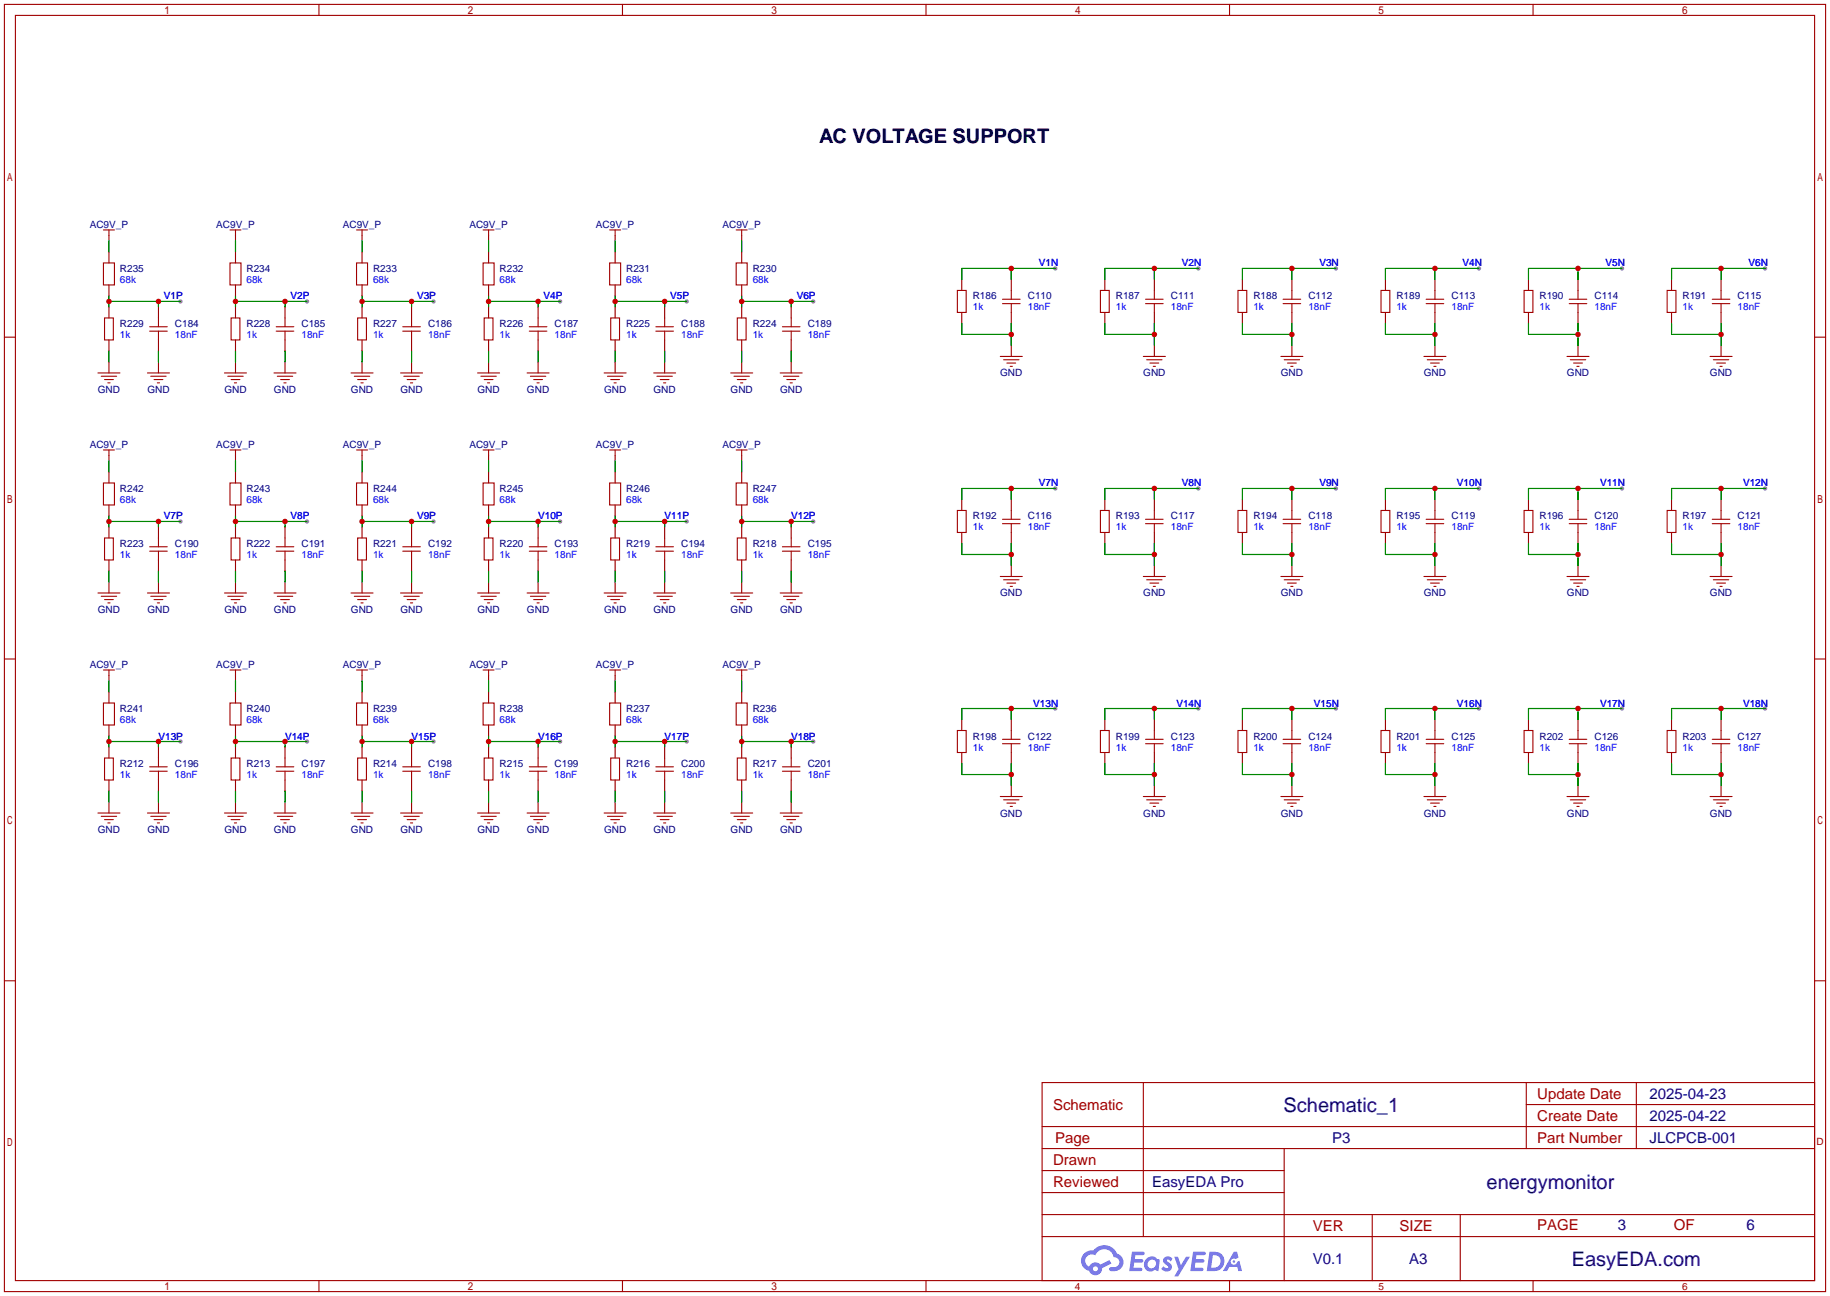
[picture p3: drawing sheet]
<svg xmlns="http://www.w3.org/2000/svg" width="422mm" height="299mm" viewBox="0 0 422 299" stroke-linecap="round" stroke-linejoin="round" font-family="sans-serif">
<g fill="#999">
<circle cx="41.7" cy="69.6" r=".51"/>
<circle cx="70.9" cy="69.6" r=".51"/>
<circle cx="100.1" cy="69.6" r=".51"/>
<circle cx="129.3" cy="69.6" r=".51"/>
<circle cx="158.5" cy="69.6" r=".51"/>
<circle cx="187.7" cy="69.6" r=".51"/>
<circle cx="41.7" cy="120.4" r=".51"/>
<circle cx="70.9" cy="120.4" r=".51"/>
<circle cx="100.1" cy="120.4" r=".51"/>
<circle cx="129.3" cy="120.4" r=".51"/>
<circle cx="158.5" cy="120.4" r=".51"/>
<circle cx="187.7" cy="120.4" r=".51"/>
<circle cx="41.7" cy="171.2" r=".51"/>
<circle cx="70.9" cy="171.2" r=".51"/>
<circle cx="100.1" cy="171.2" r=".51"/>
<circle cx="129.3" cy="171.2" r=".51"/>
<circle cx="158.5" cy="171.2" r=".51"/>
<circle cx="187.7" cy="171.2" r=".51"/>
<circle cx="243.6" cy="62" r=".51"/>
<circle cx="276.6" cy="62" r=".51"/>
<circle cx="308.4" cy="62" r=".51"/>
<circle cx="341.4" cy="62" r=".51"/>
<circle cx="374.4" cy="62" r=".51"/>
<circle cx="407.4" cy="62" r=".51"/>
<circle cx="243.6" cy="112.8" r=".51"/>
<circle cx="276.6" cy="112.8" r=".51"/>
<circle cx="308.4" cy="112.8" r=".51"/>
<circle cx="341.4" cy="112.8" r=".51"/>
<circle cx="374.4" cy="112.8" r=".51"/>
<circle cx="407.4" cy="112.8" r=".51"/>
<circle cx="243.6" cy="163.6" r=".51"/>
<circle cx="276.6" cy="163.6" r=".51"/>
<circle cx="308.4" cy="163.6" r=".51"/>
<circle cx="341.4" cy="163.6" r=".51"/>
<circle cx="374.4" cy="163.6" r=".51"/>
<circle cx="407.4" cy="163.6" r=".51"/>
</g>
<g fill="none" stroke="#a10000" stroke-width=".25">
<path d="M1 1h420.4v297.2h-420.4zM3.6 3.6h415.2v292.1h-415.2zM73.6 1v2.6M143.7 1v2.6M213.7 1v2.6M283.8 1v2.6M353.9 1v2.6M1 77.9h2.6M418.8 77.9h2.6M1 152.1h2.6M418.8 152.1h2.6M1 226.4h2.6"/>
<path d="M418.8 226.4h2.6M240.5 249.9h178.3v45.8h-178.3zM263.9 249.9v35.6M352.3 249.9v15.3M352.3 255h66.5M377.7 249.9v15.3M240.5 270.3h55.9M240.5 265.2h178.3M240.5 275.3h55.9M240.5 260.1h178.3M296.4 265.2v30.5M73.6 295.7v2.5"/>
<path d="M143.7 295.7v2.5M213.7 295.7v2.5M240.5 285.5h178.3M240.5 280.4h178.3M283.8 295.7v2.5M316.7 280.4v15.3M337.1 280.4v15.3M353.9 295.7v2.5"/>
</g>
<g fill="#5487ff">
<path d="M268.8 290.3a1.3 1.3 0 0 1 1.8 .3l-.4 .6a.54 .54 0 0 0-.9-.2l.1 .2a1.28 1.28 0 0 1 .8 2 1.53 1.53 0 0 1-2.2-.3l.6-.6 .7 .5a.31 .31 0 0 0 .4-.3 .31 .31 0 0 0-.3-.3 1.12 1.12 0 0 1-.6-1.9z"/>
<path d="M271.1 290.2h.8l.7 1.9 1.1-1.9h1l-2.8 4.5h-.8l.9-1.7z"/>
<path d="M261.3 289h2.2a.46 .46 0 0 1 .6 .1 .46 .46 0 0 1 .1 .5l-.4 .2h-1.7l-.2 .9h1.7a.4 .4 0 0 1 .3 .4 .4 .4 0 0 1-.4 .4h-1.7l-.2 1.2h1.4a.46 .46 0 0 1 .5 .1 .46 .46 0 0 1 .1 .5l-.3 .2h-2.7z"/>
<path d="M275.4 289h2.2a.47 .47 0 0 1 .6 .1 .47 .47 0 0 1 .1 .5l-.4 .2h-1.7l-.2 .9h1.7a.4 .4 0 0 1 .3 .4 .4 .4 0 0 1-.4 .4h-1.7l-.2 1.2h1.4a.46 .46 0 0 1 .5 .1 .46 .46 0 0 1 .1 .5l-.3 .2h-2.6z"/>
<path d="M284.8 289h.7l.4 1.3-.7 .4a.75 .75 0 0 0-1.1 .3 .75 .75 0 0 0 .5 1 .75 .75 0 0 0 .9-.6l.6-.3 .6 2.4h-.9l-.2-1h-1.9l-.5 1h-.9z"/>
<path d="M279.2 289l-.7 4.5h1.5a2.27 2.27 0 0 0 2.6-2.3 2.27 2.27 0 0 0-2.7-2.2zM280 289.8a1.5 1.5 0 0 1 1.7 1.5 1.5 1.5 0 0 1-1.9 1.4h-.3z"/>
<path d="M264.6 290.6a1.6 1.6 0 0 0-.3 2.3 1.6 1.6 0 0 0 2.3 .2l.8 .4 .3-2.5-.2-.3h-.4a1.58 1.58 0 0 0-2.5-.1zM265.2 291.1a.99 .99 0 0 1 1.6 .6 .99 .99 0 0 1-1.3 1.1 .98 .98 0 0 1-.3-1.7z"/>
<path d="M250.2 289.4a2.37 2.37 0 0 0 1.2 4 1.54 1.54 0 0 0 1.7 1 1.54 1.54 0 0 0 1.3-1.6l2.1-1.1-.4-.8-2.1 1.1a1.57 1.57 0 0 0-2.6 .4 1.5 1.5 0 0 1-.7-2.1 1.5 1.5 0 0 1 2.1-.5 2.23 2.23 0 0 1 2.3-1.4 2.23 2.23 0 0 1 2 1.8 1.16 1.16 0 0 1 1.3 1.1 1.16 1.16 0 0 1-1.1 1.3h-.7a.47 .47 0 0 0-.6 .3 .47 .47 0 0 0 .4 .6 2.14 2.14 0 0 0 2.8-1.4 2.14 2.14 0 0 0-1.4-2.7 3.2 3.2 0 0 0-5.4-.7l-1.2 .1zM252.3 292.9a.58 .58 0 0 1 1.1 0 .58 .58 0 0 1-1.1 0z"/>
<circle cx="284.8" cy="291.3" r=".28"/>
</g>
<g fill="none" stroke="#870000" stroke-width=".25">
<path d="M25.1 54.4v1.2M25.1 58.2v2.5M54.4 54.4v1.2M54.4 58.2v2.5M83.6 54.4v1.2M83.6 58.2v2.5M112.8 54.4v1.2M112.8 58.2v2.5M142 54.4v1.2M142 58.2v2.5M171.2 54.4v1.2M171.2 58.2v2.5"/>
<path d="M25.1 65.8v2.5M25.1 70.9v2.5M25.1 78.5v2.5M36.6 70.9v2.5M36.6 78.5v2.5M54.4 65.8v2.5M54.4 70.9v2.5M54.4 78.5v2.5M65.8 70.9v2.5M65.8 78.5v2.5M83.6 65.8v2.5M83.6 70.9v2.5"/>
<path d="M83.6 78.5v2.5M95 70.9v2.5M95 78.5v2.5M112.8 65.8v2.5M112.8 70.9v2.5M112.8 78.5v2.5M124.2 70.9v2.5M124.2 78.5v2.5M142 65.8v2.5M142 70.9v2.5M142 78.5v2.5M153.4 70.9v2.5"/>
<path d="M153.4 78.5v2.5M171.2 65.8v2.5M171.2 70.9v2.5M171.2 78.5v2.5M182.6 70.9v2.5M182.6 78.5v2.5M222 64.5v2.6M222 72.1v2.6M233.4 64.5v2.6M233.4 72.1v2.6M233.4 79.8v2.5M255 64.5v2.6"/>
<path d="M255 72.1v2.6M266.4 64.5v2.6M266.4 72.1v2.6M266.4 79.8v2.5M286.8 64.5v2.6M286.8 72.1v2.6M298.2 64.5v2.6M298.2 72.1v2.6M298.2 79.8v2.5M319.8 64.5v2.6M319.8 72.1v2.6M331.2 64.5v2.6"/>
<path d="M331.2 72.1v2.6M331.2 79.8v2.5M352.8 64.5v2.6M352.8 72.1v2.6M364.2 64.5v2.6M364.2 72.1v2.6M364.2 79.8v2.5M385.8 64.5v2.6M385.8 72.1v2.6M397.3 64.5v2.6M397.3 72.1v2.6M397.3 79.8v2.5"/>
<path d="M25.1 83.6v2.5M36.6 83.6v2.5M54.4 83.6v2.5M65.8 83.6v2.5M83.6 83.6v2.5M95 83.6v2.5M112.8 83.6v2.5M124.2 83.6v2.5M142 83.6v2.5M153.4 83.6v2.5M171.2 83.6v2.5M182.6 83.6v2.5"/>
<path d="M25.1 105.2v1.2M25.1 109v2.5M25.1 116.6v2.5M54.4 105.2v1.2M54.4 109v2.5M54.4 116.6v2.5M83.6 105.2v1.2M83.6 109v2.5M83.6 116.6v2.5M112.8 105.2v1.2M112.8 109v2.5M112.8 116.6v2.5"/>
<path d="M142 105.2v1.2M142 109v2.5M142 116.6v2.5M171.2 105.2v1.2M171.2 109v2.5M171.2 116.6v2.5M222 115.3v2.6M233.4 115.3v2.6M255 115.3v2.6M266.4 115.3v2.6M286.8 115.3v2.6M298.2 115.3v2.6"/>
<path d="M319.8 115.3v2.6M331.2 115.3v2.6M352.8 115.3v2.6M364.2 115.3v2.6M385.8 115.3v2.6M397.3 115.3v2.6M25.1 121.7v2.5M25.1 129.3v2.5M25.1 134.4v2.5M36.6 121.7v2.5M36.6 129.3v2.5M36.6 134.4v2.5"/>
<path d="M54.4 121.7v2.5M54.4 129.3v2.5M54.4 134.4v2.5M65.8 121.7v2.5M65.8 129.3v2.5M65.8 134.4v2.5M83.6 121.7v2.5M83.6 129.3v2.5M83.6 134.4v2.5M95 121.7v2.5M95 129.3v2.5M95 134.4v2.5"/>
<path d="M112.8 121.7v2.5M112.8 129.3v2.5M112.8 134.4v2.5M124.2 121.7v2.5M124.2 129.3v2.5M124.2 134.4v2.5M142 121.7v2.5M142 129.3v2.5M142 134.4v2.5M153.4 121.7v2.5M153.4 129.3v2.5M153.4 134.4v2.5"/>
<path d="M171.2 121.7v2.5M171.2 129.3v2.5M171.2 134.4v2.5M182.6 121.7v2.5M182.6 129.3v2.5M182.6 134.4v2.5M222 122.9v2.6M233.4 122.9v2.6M233.4 130.6v2.5M255 122.9v2.6M266.4 122.9v2.6M266.4 130.6v2.5"/>
<path d="M286.8 122.9v2.6M298.2 122.9v2.6M298.2 130.6v2.5M319.8 122.9v2.6M331.2 122.9v2.6M331.2 130.6v2.5M352.8 122.9v2.6M364.2 122.9v2.6M364.2 130.6v2.5M385.8 122.9v2.6M397.3 122.9v2.6M397.3 130.6v2.5"/>
<path d="M25.1 156v1.2M25.1 159.8v2.5M54.4 156v1.2M54.4 159.8v2.5M83.6 156v1.2M83.6 159.8v2.5M112.8 156v1.2M112.8 159.8v2.5M142 156v1.2M142 159.8v2.5M171.2 156v1.2M171.2 159.8v2.5"/>
<path d="M25.1 167.4v2.5M25.1 172.5v2.5M36.6 172.5v2.5M54.4 167.4v2.5M54.4 172.5v2.5M65.8 172.5v2.5M83.6 167.4v2.5M83.6 172.5v2.5M95 172.5v2.5M112.8 167.4v2.5M112.8 172.5v2.5M124.2 172.5v2.5"/>
<path d="M142 167.4v2.5M142 172.5v2.5M153.4 172.5v2.5M171.2 167.4v2.5M171.2 172.5v2.5M182.6 172.5v2.5M222 166.1v2.6M222 173.7v2.6M233.4 166.1v2.6M233.4 173.7v2.6M255 166.1v2.6M255 173.7v2.6"/>
<path d="M266.4 166.1v2.6M266.4 173.7v2.6M286.8 166.1v2.6M286.8 173.7v2.6M298.2 166.1v2.6M298.2 173.7v2.6M319.8 166.1v2.6M319.8 173.7v2.6M331.2 166.1v2.6M331.2 173.7v2.6M352.8 166.1v2.6M352.8 173.7v2.6"/>
<path d="M364.2 166.1v2.6M364.2 173.7v2.6M385.8 166.1v2.6M385.8 173.7v2.6M397.3 166.1v2.6M397.3 173.7v2.6M25.1 180.1v2.5M25.1 185.2v2.5M36.6 180.1v2.5M36.6 185.2v2.5M54.4 180.1v2.5M54.4 185.2v2.5"/>
<path d="M65.8 180.1v2.5M65.8 185.2v2.5M83.6 180.1v2.5M83.6 185.2v2.5M95 180.1v2.5M95 185.2v2.5M112.8 180.1v2.5M112.8 185.2v2.5M124.2 180.1v2.5M124.2 185.2v2.5M142 180.1v2.5M142 185.2v2.5"/>
<path d="M153.4 180.1v2.5M153.4 185.2v2.5M171.2 180.1v2.5M171.2 185.2v2.5M182.6 180.1v2.5M182.6 185.2v2.5M233.4 181.4v2.5M266.4 181.4v2.5M298.2 181.4v2.5M331.2 181.4v2.5M364.2 181.4v2.5M397.3 181.4v2.5"/>
</g>
<g fill="none" stroke="#a10000" stroke-width=".25">
<path d="M23.9 53.1h2.5M25.1 53.1v1.3M53.1 53.1h2.5M54.4 53.1v1.3M82.3 53.1h2.5M83.6 53.1v1.3M111.5 53.1h2.5M112.8 53.1v1.3M140.7 53.1h2.6M142 53.1v1.3M169.9 53.1h2.6M171.2 53.1v1.3"/>
<path d="M23.9 60.7h2.5v5.1h-2.5zM24.1 73.4h2.1v5.1h-2.1zM34.5 76.5h4.1M34.5 75.4h4.1M36.6 73.4v2M36.6 76.5v2M53.1 60.7h2.5v5.1h-2.5zM53.3 73.4h2.1v5.1h-2.1zM63.8 76.5h4M63.8 75.4h4M65.8 73.4v2M65.8 76.5v2"/>
<path d="M82.3 60.7h2.5v5.1h-2.5zM82.5 73.4h2.1v5.1h-2.1zM93 76.5h4M93 75.4h4M95 73.4v2M95 76.5v2M111.5 60.7h2.5v5.1h-2.5zM111.8 73.4h2v5.1h-2zM122.2 76.5h4M122.2 75.4h4M124.2 73.4v2M124.2 76.5v2"/>
<path d="M140.7 60.7h2.6v5.1h-2.6zM141 73.4h2v5.1h-2zM151.4 76.5h4M151.4 75.4h4M153.4 73.4v2M153.4 76.5v2M169.9 60.7h2.6v5.1h-2.6zM170.2 73.4h2v5.1h-2zM180.6 76.5h4.1M180.6 75.4h4.1M182.6 73.4v2M182.6 76.5v2"/>
<path d="M221 67.1h2v5h-2zM231.4 70.1h4.1M231.4 69.1h4.1M233.4 67.1v2M233.4 70.1v2M254 67.1h2v5h-2zM264.4 70.1h4.1M264.4 69.1h4.1M266.4 67.1v2M266.4 70.1v2M285.8 67.1h2v5h-2zM296.2 70.1h4"/>
<path d="M296.2 69.1h4M298.2 67.1v2M298.2 70.1v2M318.8 67.1h2v5h-2zM329.2 70.1h4M329.2 69.1h4M331.2 67.1v2M331.2 70.1v2M351.8 67.1h2v5h-2zM362.2 70.1h4.1M362.2 69.1h4.1M364.2 67.1v2"/>
<path d="M364.2 70.1v2M384.8 67.1h2v5h-2zM395.2 70.1h4.1M395.2 69.1h4.1M397.3 67.1v2M397.3 70.1v2M22.6 86.1h5.1M23.4 86.9h3.5M24.1 87.6h2.1M24.9 88.4h.5M34 86.1h5.1M34.8 86.9h3.6"/>
<path d="M35.6 87.6h2M36.3 88.4h.5M51.8 86.1h5.1M52.6 86.9h3.5M53.3 87.6h2.1M54.1 88.4h.5M63.2 86.1h5.1M64 86.9h3.6M64.8 87.6h2M65.5 88.4h.5M81 86.1h5.1M81.8 86.9h3.5"/>
<path d="M82.5 87.6h2.1M83.3 88.4h.5M92.5 86.1h5M93.2 86.9h3.6M94 87.6h2M94.7 88.4h.5M110.2 86.1h5.1M111 86.9h3.6M111.8 87.6h2M112.5 88.4h.5M121.7 86.1h5M122.4 86.9h3.6"/>
<path d="M123.2 87.6h2M124 88.4h.5M139.4 86.1h5.1M140.2 86.9h3.6M141 87.6h2M141.7 88.4h.5M150.9 86.1h5.1M151.6 86.9h3.6M152.4 87.6h2M153.2 88.4h.5M168.7 86.1h5M169.4 86.9h3.6"/>
<path d="M170.2 87.6h2M170.9 88.4h.5M180.1 86.1h5.1M180.8 86.9h3.6M181.6 87.6h2M182.4 88.4h.5M230.9 82.3h5.1M231.6 83.1h3.6M232.4 83.8h2M233.2 84.6h.5M263.9 82.3h5.1M264.7 83.1h3.5"/>
<path d="M265.4 83.8h2.1M266.2 84.6h.5M295.7 82.3h5M296.4 83.1h3.6M297.2 83.8h2M297.9 84.6h.5M328.7 82.3h5.1M329.4 83.1h3.6M330.2 83.8h2M331 84.6h.5M361.7 82.3h5.1M362.5 83.1h3.5"/>
<path d="M363.2 83.8h2.1M364 84.6h.5M394.7 82.3h5.1M395.5 83.1h3.5M396.2 83.8h2.1M397 84.6h.5M23.9 111.5h2.5v5.1h-2.5zM23.9 103.9h2.5M25.1 103.9v1.3M53.1 111.5h2.5v5.1h-2.5zM53.1 103.9h2.5M54.4 103.9v1.3"/>
<path d="M82.3 111.5h2.5v5.1h-2.5zM82.3 103.9h2.5M83.6 103.9v1.3M111.5 111.5h2.5v5.1h-2.5zM111.5 103.9h2.5M112.8 103.9v1.3M140.7 111.5h2.6v5.1h-2.6zM140.7 103.9h2.6M142 103.9v1.3M169.9 111.5h2.6v5.1h-2.6zM169.9 103.9h2.6M171.2 103.9v1.3"/>
<path d="M221 117.9h2v5h-2zM231.4 119.9h4.1M233.4 117.9v2M254 117.9h2v5h-2zM264.4 119.9h4.1M266.4 117.9v2M285.8 117.9h2v5h-2zM296.2 119.9h4M298.2 117.9v2M318.8 117.9h2v5h-2zM329.2 119.9h4M331.2 117.9v2"/>
<path d="M351.8 117.9h2v5h-2zM362.2 119.9h4.1M364.2 117.9v2M384.8 117.9h2v5h-2zM395.2 119.9h4.1M397.3 117.9v2M22.6 136.9h5.1M23.4 137.7h3.5M24.1 124.2h2.1v5.1h-2.1zM24.1 138.4h2.1M24.9 139.2h.5M34 136.9h5.1"/>
<path d="M34.5 127.3h4.1M34.5 126.2h4.1M34.8 137.7h3.6M35.6 138.4h2M36.3 139.2h.5M36.6 124.2v2M36.6 127.3v2M51.8 136.9h5.1M52.6 137.7h3.5M53.3 124.2h2.1v5.1h-2.1zM53.3 138.4h2.1M54.1 139.2h.5"/>
<path d="M63.2 136.9h5.1M63.8 127.3h4M63.8 126.2h4M64 137.7h3.6M64.8 138.4h2M65.5 139.2h.5M65.8 124.2v2M65.8 127.3v2M81 136.9h5.1M81.8 137.7h3.5M82.5 124.2h2.1v5.1h-2.1zM82.5 138.4h2.1"/>
<path d="M83.3 139.2h.5M92.5 136.9h5M93 127.3h4M93 126.2h4M93.2 137.7h3.6M94 138.4h2M94.7 139.2h.5M95 124.2v2M95 127.3v2M110.2 136.9h5.1M111 137.7h3.6M111.8 124.2h2v5.1h-2z"/>
<path d="M111.8 138.4h2M112.5 139.2h.5M121.7 136.9h5M122.2 127.3h4M122.2 126.2h4M122.4 137.7h3.6M123.2 138.4h2M124 139.2h.5M124.2 124.2v2M124.2 127.3v2M139.4 136.9h5.1M140.2 137.7h3.6"/>
<path d="M141 124.2h2v5.1h-2zM141 138.4h2M141.7 139.2h.5M150.9 136.9h5.1M151.4 127.3h4M151.4 126.2h4M151.6 137.7h3.6M152.4 138.4h2M153.2 139.2h.5M153.4 124.2v2M153.4 127.3v2M168.7 136.9h5"/>
<path d="M169.4 137.7h3.6M170.2 124.2h2v5.1h-2zM170.2 138.4h2M170.9 139.2h.5M180.1 136.9h5.1M180.6 127.3h4.1M180.6 126.2h4.1M180.8 137.7h3.6M181.6 138.4h2M182.4 139.2h.5M182.6 124.2v2M182.6 127.3v2"/>
<path d="M230.9 133.1h5.1M231.4 120.9h4.1M231.6 133.9h3.6M232.4 134.6h2M233.2 135.4h.5M233.4 120.9v2M263.9 133.1h5.1M264.4 120.9h4.1M264.7 133.9h3.5M265.4 134.6h2.1M266.2 135.4h.5M266.4 120.9v2"/>
<path d="M295.7 133.1h5M296.2 120.9h4M296.4 133.9h3.6M297.2 134.6h2M297.9 135.4h.5M298.2 120.9v2M328.7 133.1h5.1M329.2 120.9h4M329.4 133.9h3.6M330.2 134.6h2M331 135.4h.5M331.2 120.9v2"/>
<path d="M361.7 133.1h5.1M362.2 120.9h4.1M362.5 133.9h3.5M363.2 134.6h2.1M364 135.4h.5M364.2 120.9v2M394.7 133.1h5.1M395.2 120.9h4.1M395.5 133.9h3.5M396.2 134.6h2.1M397 135.4h.5M397.3 120.9v2"/>
<path d="M23.9 154.7h2.5M25.1 154.7v1.3M53.1 154.7h2.5M54.4 154.7v1.3M82.3 154.7h2.5M83.6 154.7v1.3M111.5 154.7h2.5M112.8 154.7v1.3M140.7 154.7h2.6M142 154.7v1.3M169.9 154.7h2.6M171.2 154.7v1.3"/>
<path d="M23.9 162.3h2.5v5.1h-2.5zM24.1 175h2.1v5.1h-2.1zM34.5 178.1h4.1M34.5 177h4.1M36.6 175v2M36.6 178.1v2M53.1 162.3h2.5v5.1h-2.5zM53.3 175h2.1v5.1h-2.1zM63.8 178.1h4M63.8 177h4M65.8 175v2M65.8 178.1v2"/>
<path d="M82.3 162.3h2.5v5.1h-2.5zM82.5 175h2.1v5.1h-2.1zM93 178.1h4M93 177h4M95 175v2M95 178.1v2M111.5 162.3h2.5v5.1h-2.5zM111.8 175h2v5.1h-2zM122.2 178.1h4M122.2 177h4M124.2 175v2M124.2 178.1v2"/>
<path d="M140.7 162.3h2.6v5.1h-2.6zM141 175h2v5.1h-2zM151.4 178.1h4M151.4 177h4M153.4 175v2M153.4 178.1v2M169.9 162.3h2.6v5.1h-2.6zM170.2 175h2v5.1h-2zM180.6 178.1h4.1M180.6 177h4.1M182.6 175v2M182.6 178.1v2"/>
<path d="M221 168.7h2v5h-2zM231.4 171.7h4.1M231.4 170.7h4.1M233.4 168.7v2M233.4 171.7v2M254 168.7h2v5h-2zM264.4 171.7h4.1M264.4 170.7h4.1M266.4 168.7v2M266.4 171.7v2M285.8 168.7h2v5h-2zM296.2 171.7h4"/>
<path d="M296.2 170.7h4M298.2 168.7v2M298.2 171.7v2M318.8 168.7h2v5h-2zM329.2 171.7h4M329.2 170.7h4M331.2 168.7v2M331.2 171.7v2M351.8 168.7h2v5h-2zM362.2 171.7h4.1M362.2 170.7h4.1M364.2 168.7v2"/>
<path d="M364.2 171.7v2M384.8 168.7h2v5h-2zM395.2 171.7h4.1M395.2 170.7h4.1M397.3 168.7v2M397.3 171.7v2M22.6 187.7h5.1M23.4 188.5h3.5M24.1 189.2h2.1M24.9 190h.5M34 187.7h5.1M34.8 188.5h3.6"/>
<path d="M35.6 189.2h2M36.3 190h.5M51.8 187.7h5.1M52.6 188.5h3.5M53.3 189.2h2.1M54.1 190h.5M63.2 187.7h5.1M64 188.5h3.6M64.8 189.2h2M65.5 190h.5M81 187.7h5.1M81.8 188.5h3.5"/>
<path d="M82.5 189.2h2.1M83.3 190h.5M92.5 187.7h5M93.2 188.5h3.6M94 189.2h2M94.7 190h.5M110.2 187.7h5.1M111 188.5h3.6M111.8 189.2h2M112.5 190h.5M121.7 187.7h5M122.4 188.5h3.6"/>
<path d="M123.2 189.2h2M124 190h.5M139.4 187.7h5.1M140.2 188.5h3.6M141 189.2h2M141.7 190h.5M150.9 187.7h5.1M151.6 188.5h3.6M152.4 189.2h2M153.2 190h.5M168.7 187.7h5M169.4 188.5h3.6"/>
<path d="M170.2 189.2h2M170.9 190h.5M180.1 187.7h5.1M180.8 188.5h3.6M181.6 189.2h2M182.4 190h.5M230.9 183.9h5.1M231.6 184.7h3.6M232.4 185.4h2M233.2 186.2h.5M263.9 183.9h5.1M264.7 184.7h3.5"/>
<path d="M265.4 185.4h2.1M266.2 186.2h.5M295.7 183.9h5M296.4 184.7h3.6M297.2 185.4h2M297.9 186.2h.5M328.7 183.9h5.1M329.4 184.7h3.6M330.2 185.4h2M331 186.2h.5M361.7 183.9h5.1M362.5 184.7h3.5"/>
<path d="M363.2 185.4h2.1M364 186.2h.5M394.7 183.9h5.1M395.5 184.7h3.5M396.2 185.4h2.1M397 186.2h.5"/>
</g>
<g fill="none" stroke="#008700" stroke-width=".25">
<path d="M25.1 55.6v2.6M54.4 55.6v2.6M83.6 55.6v2.6M112.8 55.6v2.6M142 55.6v2.6M171.2 55.6v2.6M25.1 68.3v2.6M25.1 69.6h16.6M36.6 69.6v1.3M54.4 69.6h16.5M54.4 68.3v2.6M65.8 69.6v1.3"/>
<path d="M83.6 69.6h16.5M83.6 68.3v2.6M95 69.6v1.3M112.8 69.6h16.5M112.8 68.3v2.6M124.2 69.6v1.3M142 69.6h16.5M142 68.3v2.6M153.4 69.6v1.3M171.2 69.6h16.5M171.2 68.3v2.6M182.6 69.6v1.3"/>
<path d="M222 74.7v2.5h11.4M233.4 62v2.5M233.4 74.7v5.1M243.6 62h-21.6v2.5M255 74.7v2.5h11.4M266.4 62v2.5M266.4 74.7v5.1M276.6 62h-21.6v2.5M286.8 74.7v2.5h11.4M298.2 62v2.5M298.2 74.7v5.1M308.4 62h-21.6v2.5"/>
<path d="M319.8 74.7v2.5h11.4M331.2 62v2.5M331.2 74.7v5.1M341.4 62h-21.6v2.5M352.8 74.7v2.5h11.4M364.2 62v2.5M364.2 74.7v5.1M374.4 62h-21.6v2.5M385.8 74.7v2.5h11.5M397.3 62v2.5M397.3 74.7v5.1M407.4 62h-21.6v2.5"/>
<path d="M25.1 81v2.6M36.6 81v2.6M54.4 81v2.6M65.8 81v2.6M83.6 81v2.6M95 81v2.6M112.8 81v2.6M124.2 81v2.6M142 81v2.6M153.4 81v2.6M171.2 81v2.6M182.6 81v2.6"/>
<path d="M25.1 106.4v2.6M25.1 119.1v2.6M54.4 106.4v2.6M54.4 119.1v2.6M83.6 106.4v2.6M83.6 119.1v2.6M112.8 106.4v2.6M112.8 119.1v2.6M142 106.4v2.6M142 119.1v2.6M171.2 106.4v2.6M171.2 119.1v2.6"/>
<path d="M233.4 112.8v2.5M243.6 112.8h-21.6v2.5M266.4 112.8v2.5M276.6 112.8h-21.6v2.5M298.2 112.8v2.5M308.4 112.8h-21.6v2.5M331.2 112.8v2.5M341.4 112.8h-21.6v2.5M364.2 112.8v2.5M374.4 112.8h-21.6v2.5M397.3 112.8v2.5M407.4 112.8h-21.6v2.5"/>
<path d="M25.1 131.8v2.6M25.1 120.4h16.6M36.6 120.4v1.3M36.6 131.8v2.6M54.4 131.8v2.6M54.4 120.4h16.5M65.8 120.4v1.3M65.8 131.8v2.6M83.6 131.8v2.6M83.6 120.4h16.5M95 120.4v1.3M95 131.8v2.6"/>
<path d="M112.8 131.8v2.6M112.8 120.4h16.5M124.2 120.4v1.3M124.2 131.8v2.6M142 131.8v2.6M142 120.4h16.5M153.4 120.4v1.3M153.4 131.8v2.6M171.2 131.8v2.6M171.2 120.4h16.5M182.6 120.4v1.3M182.6 131.8v2.6"/>
<path d="M222 125.5v2.5h11.4M233.4 125.5v5.1M255 125.5v2.5h11.4M266.4 125.5v5.1M286.8 125.5v2.5h11.4M298.2 125.5v5.1M319.8 125.5v2.5h11.4M331.2 125.5v5.1M352.8 125.5v2.5h11.4M364.2 125.5v5.1M385.8 125.5v2.5h11.5M397.3 125.5v5.1"/>
<path d="M25.1 157.2v2.6M54.4 157.2v2.6M83.6 157.2v2.6M112.8 157.2v2.6M142 157.2v2.6M171.2 157.2v2.6M25.1 169.9v2.6M25.1 171.2h16.6M36.6 171.2v1.3M54.4 169.9v2.6M54.4 171.2h16.5M65.8 171.2v1.3"/>
<path d="M83.6 169.9v2.6M83.6 171.2h16.5M95 171.2v1.3M112.8 169.9v2.6M112.8 171.2h16.5M124.2 171.2v1.3M142 169.9v2.6M142 171.2h16.5M153.4 171.2v1.3M171.2 169.9v2.6M171.2 171.2h16.5M182.6 171.2v1.3"/>
<path d="M222 176.3v2.5h11.4M233.4 163.6v2.5M233.4 176.3v5.1M243.6 163.6h-21.6v2.5M255 176.3v2.5h11.4M266.4 163.6v2.5M266.4 176.3v5.1M276.6 163.6h-21.6v2.5M286.8 176.3v2.5h11.4M298.2 163.6v2.5M298.2 176.3v5.1M308.4 163.6h-21.6v2.5"/>
<path d="M319.8 176.3v2.5h11.4M331.2 163.6v2.5M331.2 176.3v5.1M341.4 163.6h-21.6v2.5M352.8 176.3v2.5h11.4M364.2 163.6v2.5M364.2 176.3v5.1M374.4 163.6h-21.6v2.5M385.8 176.3v2.5h11.5M397.3 163.6v2.5M397.3 176.3v5.1M407.4 163.6h-21.6v2.5"/>
<path d="M25.1 182.6v2.6M36.6 182.6v2.6M54.4 182.6v2.6M65.8 182.6v2.6M83.6 182.6v2.6M95 182.6v2.6M112.8 182.6v2.6M124.2 182.6v2.6M142 182.6v2.6M153.4 182.6v2.6M171.2 182.6v2.6M182.6 182.6v2.6"/>
</g>
<g fill="#c00">
<circle cx="25.1" cy="69.6" r=".63"/>
<circle cx="36.6" cy="69.6" r=".63"/>
<circle cx="54.4" cy="69.6" r=".63"/>
<circle cx="65.8" cy="69.6" r=".63"/>
<circle cx="83.6" cy="69.6" r=".63"/>
<circle cx="95" cy="69.6" r=".63"/>
<circle cx="112.8" cy="69.6" r=".63"/>
<circle cx="124.2" cy="69.6" r=".63"/>
<circle cx="142" cy="69.6" r=".63"/>
<circle cx="153.4" cy="69.6" r=".63"/>
<circle cx="171.2" cy="69.6" r=".63"/>
<circle cx="182.6" cy="69.6" r=".63"/>
<circle cx="25.1" cy="120.4" r=".63"/>
<circle cx="36.6" cy="120.4" r=".63"/>
<circle cx="54.4" cy="120.4" r=".63"/>
<circle cx="65.8" cy="120.4" r=".63"/>
<circle cx="83.6" cy="120.4" r=".63"/>
<circle cx="95" cy="120.4" r=".63"/>
<circle cx="112.8" cy="120.4" r=".63"/>
<circle cx="124.2" cy="120.4" r=".63"/>
<circle cx="142" cy="120.4" r=".63"/>
<circle cx="153.4" cy="120.4" r=".63"/>
<circle cx="171.2" cy="120.4" r=".63"/>
<circle cx="182.6" cy="120.4" r=".63"/>
<circle cx="25.1" cy="171.2" r=".63"/>
<circle cx="36.6" cy="171.2" r=".63"/>
<circle cx="54.4" cy="171.2" r=".63"/>
<circle cx="65.8" cy="171.2" r=".63"/>
<circle cx="83.6" cy="171.2" r=".63"/>
<circle cx="95" cy="171.2" r=".63"/>
<circle cx="112.8" cy="171.2" r=".63"/>
<circle cx="124.2" cy="171.2" r=".63"/>
<circle cx="142" cy="171.2" r=".63"/>
<circle cx="153.4" cy="171.2" r=".63"/>
<circle cx="171.2" cy="171.2" r=".63"/>
<circle cx="182.6" cy="171.2" r=".63"/>
<circle cx="233.4" cy="62" r=".63"/>
<circle cx="233.4" cy="77.2" r=".63"/>
<circle cx="266.4" cy="62" r=".63"/>
<circle cx="266.4" cy="77.2" r=".63"/>
<circle cx="298.2" cy="62" r=".63"/>
<circle cx="298.2" cy="77.2" r=".63"/>
<circle cx="331.2" cy="62" r=".63"/>
<circle cx="331.2" cy="77.2" r=".63"/>
<circle cx="364.2" cy="62" r=".63"/>
<circle cx="364.2" cy="77.2" r=".63"/>
<circle cx="397.3" cy="62" r=".63"/>
<circle cx="397.3" cy="77.2" r=".63"/>
<circle cx="233.4" cy="112.8" r=".63"/>
<circle cx="233.4" cy="128" r=".63"/>
<circle cx="266.4" cy="112.8" r=".63"/>
<circle cx="266.4" cy="128" r=".63"/>
<circle cx="298.2" cy="112.8" r=".63"/>
<circle cx="298.2" cy="128" r=".63"/>
<circle cx="331.2" cy="112.8" r=".63"/>
<circle cx="331.2" cy="128" r=".63"/>
<circle cx="364.2" cy="112.8" r=".63"/>
<circle cx="364.2" cy="128" r=".63"/>
<circle cx="397.3" cy="112.8" r=".63"/>
<circle cx="397.3" cy="128" r=".63"/>
<circle cx="233.4" cy="163.6" r=".63"/>
<circle cx="233.4" cy="178.8" r=".63"/>
<circle cx="266.4" cy="163.6" r=".63"/>
<circle cx="266.4" cy="178.8" r=".63"/>
<circle cx="298.2" cy="163.6" r=".63"/>
<circle cx="298.2" cy="178.8" r=".63"/>
<circle cx="331.2" cy="163.6" r=".63"/>
<circle cx="331.2" cy="178.8" r=".63"/>
<circle cx="364.2" cy="163.6" r=".63"/>
<circle cx="364.2" cy="178.8" r=".63"/>
<circle cx="397.3" cy="163.6" r=".63"/>
<circle cx="397.3" cy="178.8" r=".63"/>
</g>
<text font-size="4.6" x="189.1" y="33.1">AC VOLTAGE SUPPORT</text>
<g font-size="4.6" fill="#000080">
<text x="296.3" y="256.6">Schematic_1</text>
<text x="343.1" y="274.4">energymonitor</text>
<text x="362.8" y="292.2">EasyEDA.com</text>
</g>
<g font-size="3.5" fill="#a00000">
<text x="243.1" y="256.2">Schematic</text>
<text x="354.8" y="253.7">Update Date</text>
<text x="243.6" y="263.8">Page</text>
<text x="354.8" y="258.8">Create Date</text>
<text x="354.8" y="263.8">Part Number</text>
<text x="243.1" y="268.9">Drawn</text>
<text x="243.1" y="274">Reviewed</text>
<text x="303" y="284.2">VER</text>
<text x="323" y="284.2">SIZE</text>
<text x="354.8" y="283.9">PAGE</text>
<text x="386.3" y="283.9">OF</text>
</g>
<g font-size="3.5" fill="#000080">
<text x="380.7" y="253.7">2025-04-23</text>
<text x="307.5" y="263.8">P3</text>
<text x="380.7" y="263.8">JLCPCB-001</text>
<text x="380.7" y="258.8">2025-04-22</text>
<text x="265.9" y="274">EasyEDA Pro</text>
<text x="373.4" y="283.9">3</text>
<text x="403.2" y="283.9">6</text>
<text x="303" y="291.8">V0.1</text>
<text x="325.3" y="291.8">A3</text>
</g>
<g font-size="2.3" fill="#000080">
<text x="20.7" y="52.6">AC9V_P</text>
<text x="49.9" y="52.6">AC9V_P</text>
<text x="79.1" y="52.6">AC9V_P</text>
<text x="108.3" y="52.6">AC9V_P</text>
<text x="137.6" y="52.6">AC9V_P</text>
<text x="166.8" y="52.6">AC9V_P</text>
<text x="27.7" y="62.8">R235</text>
<text x="56.9" y="62.8">R234</text>
<text x="86.1" y="62.8">R233</text>
<text x="115.3" y="62.8">R232</text>
<text x="144.5" y="62.8">R231</text>
<text x="173.7" y="62.8">R230</text>
<text x="224.5" y="69.1">R186</text>
<text x="237.2" y="69.1">C110</text>
<text x="257.6" y="69.1">R187</text>
<text x="270.3" y="69.1">C111</text>
<text x="289.3" y="69.1">R188</text>
<text x="302" y="69.1">C112</text>
<text x="322.3" y="69.1">R189</text>
<text x="335" y="69.1">C113</text>
<text x="355.3" y="69.1">R190</text>
<text x="368" y="69.1">C114</text>
<text x="388.4" y="69.1">R191</text>
<text x="401.1" y="69.1">C115</text>
<text x="27.7" y="75.5">R229</text>
<text x="40.4" y="75.5">C184</text>
<text x="56.9" y="75.5">R228</text>
<text x="69.6" y="75.5">C185</text>
<text x="86.1" y="75.5">R227</text>
<text x="98.8" y="75.5">C186</text>
<text x="115.3" y="75.5">R226</text>
<text x="128" y="75.5">C187</text>
<text x="144.5" y="75.5">R225</text>
<text x="157.2" y="75.5">C188</text>
<text x="173.7" y="75.5">R224</text>
<text x="186.4" y="75.5">C189</text>
<text x="230.9" y="86.9">GND</text>
<text x="263.9" y="86.9">GND</text>
<text x="295.6" y="86.9">GND</text>
<text x="328.7" y="86.9">GND</text>
<text x="361.7" y="86.9">GND</text>
<text x="394.7" y="86.9">GND</text>
<text x="22.6" y="90.7">GND</text>
<text x="34" y="90.7">GND</text>
<text x="51.8" y="90.7">GND</text>
<text x="63.2" y="90.7">GND</text>
<text x="81" y="90.7">GND</text>
<text x="92.4" y="90.7">GND</text>
<text x="110.2" y="90.7">GND</text>
<text x="121.6" y="90.7">GND</text>
<text x="139.4" y="90.7">GND</text>
<text x="150.9" y="90.7">GND</text>
<text x="168.6" y="90.7">GND</text>
<text x="180.1" y="90.7">GND</text>
<text x="20.7" y="103.4">AC9V_P</text>
<text x="49.9" y="103.4">AC9V_P</text>
<text x="79.1" y="103.4">AC9V_P</text>
<text x="108.3" y="103.4">AC9V_P</text>
<text x="137.6" y="103.4">AC9V_P</text>
<text x="166.8" y="103.4">AC9V_P</text>
<text x="27.7" y="113.6">R242</text>
<text x="56.9" y="113.6">R243</text>
<text x="86.1" y="113.6">R244</text>
<text x="115.3" y="113.6">R245</text>
<text x="144.5" y="113.6">R246</text>
<text x="173.7" y="113.6">R247</text>
<text x="224.5" y="119.9">R192</text>
<text x="237.2" y="119.9">C116</text>
<text x="257.6" y="119.9">R193</text>
<text x="270.3" y="119.9">C117</text>
<text x="289.3" y="119.9">R194</text>
<text x="302" y="119.9">C118</text>
<text x="322.3" y="119.9">R195</text>
<text x="335" y="119.9">C119</text>
<text x="355.3" y="119.9">R196</text>
<text x="368" y="119.9">C120</text>
<text x="388.4" y="119.9">R197</text>
<text x="401.1" y="119.9">C121</text>
<text x="27.7" y="126.3">R223</text>
<text x="40.4" y="126.3">C190</text>
<text x="56.9" y="126.3">R222</text>
<text x="69.6" y="126.3">C191</text>
<text x="86.1" y="126.3">R221</text>
<text x="98.8" y="126.3">C192</text>
<text x="115.3" y="126.3">R220</text>
<text x="128" y="126.3">C193</text>
<text x="144.5" y="126.3">R219</text>
<text x="157.2" y="126.3">C194</text>
<text x="173.7" y="126.3">R218</text>
<text x="186.4" y="126.3">C195</text>
<text x="230.9" y="137.7">GND</text>
<text x="263.9" y="137.7">GND</text>
<text x="295.6" y="137.7">GND</text>
<text x="328.7" y="137.7">GND</text>
<text x="361.7" y="137.7">GND</text>
<text x="394.7" y="137.7">GND</text>
<text x="22.6" y="141.5">GND</text>
<text x="34" y="141.5">GND</text>
<text x="51.8" y="141.5">GND</text>
<text x="63.2" y="141.5">GND</text>
<text x="81" y="141.5">GND</text>
<text x="92.4" y="141.5">GND</text>
<text x="110.2" y="141.5">GND</text>
<text x="121.6" y="141.5">GND</text>
<text x="139.4" y="141.5">GND</text>
<text x="150.9" y="141.5">GND</text>
<text x="168.6" y="141.5">GND</text>
<text x="180.1" y="141.5">GND</text>
<text x="20.7" y="154.2">AC9V_P</text>
<text x="49.9" y="154.2">AC9V_P</text>
<text x="79.1" y="154.2">AC9V_P</text>
<text x="108.3" y="154.2">AC9V_P</text>
<text x="137.6" y="154.2">AC9V_P</text>
<text x="166.8" y="154.2">AC9V_P</text>
<text x="27.7" y="164.4">R241</text>
<text x="56.9" y="164.4">R240</text>
<text x="86.1" y="164.4">R239</text>
<text x="115.3" y="164.4">R238</text>
<text x="144.5" y="164.4">R237</text>
<text x="173.7" y="164.4">R236</text>
<text x="224.5" y="170.7">R198</text>
<text x="237.2" y="170.7">C122</text>
<text x="257.6" y="170.7">R199</text>
<text x="270.3" y="170.7">C123</text>
<text x="289.3" y="170.7">R200</text>
<text x="302" y="170.7">C124</text>
<text x="322.3" y="170.7">R201</text>
<text x="335" y="170.7">C125</text>
<text x="355.3" y="170.7">R202</text>
<text x="368" y="170.7">C126</text>
<text x="388.4" y="170.7">R203</text>
<text x="401.1" y="170.7">C127</text>
<text x="27.7" y="177.1">R212</text>
<text x="40.4" y="177.1">C196</text>
<text x="56.9" y="177.1">R213</text>
<text x="69.6" y="177.1">C197</text>
<text x="86.1" y="177.1">R214</text>
<text x="98.8" y="177.1">C198</text>
<text x="115.3" y="177.1">R215</text>
<text x="128" y="177.1">C199</text>
<text x="144.5" y="177.1">R216</text>
<text x="157.2" y="177.1">C200</text>
<text x="173.7" y="177.1">R217</text>
<text x="186.4" y="177.1">C201</text>
<text x="230.9" y="188.5">GND</text>
<text x="263.9" y="188.5">GND</text>
<text x="295.6" y="188.5">GND</text>
<text x="328.7" y="188.5">GND</text>
<text x="361.7" y="188.5">GND</text>
<text x="394.7" y="188.5">GND</text>
<text x="22.6" y="192.3">GND</text>
<text x="34" y="192.3">GND</text>
<text x="51.8" y="192.3">GND</text>
<text x="63.2" y="192.3">GND</text>
<text x="81" y="192.3">GND</text>
<text x="92.4" y="192.3">GND</text>
<text x="110.2" y="192.3">GND</text>
<text x="121.6" y="192.3">GND</text>
<text x="139.4" y="192.3">GND</text>
<text x="150.9" y="192.3">GND</text>
<text x="168.6" y="192.3">GND</text>
<text x="180.1" y="192.3">GND</text>
</g>
<g font-size="2.3" fill="#00f">
<text x="27.7" y="65.3">68k</text>
<text x="56.9" y="65.3">68k</text>
<text x="86.1" y="65.3">68k</text>
<text x="115.3" y="65.3">68k</text>
<text x="144.5" y="65.3">68k</text>
<text x="173.7" y="65.3">68k</text>
<text x="239.8" y="61.5">V1N</text>
<text x="272.8" y="61.5">V2N</text>
<text x="304.5" y="61.5">V3N</text>
<text x="337.6" y="61.5">V4N</text>
<text x="370.6" y="61.5">V5N</text>
<text x="403.6" y="61.5">V6N</text>
<text x="37.8" y="69.1">V1P</text>
<text x="67.1" y="69.1">V2P</text>
<text x="96.3" y="69.1">V3P</text>
<text x="125.5" y="69.1">V4P</text>
<text x="154.7" y="69.1">V5P</text>
<text x="183.9" y="69.1">V6P</text>
<text x="224.5" y="71.7">1k</text>
<text x="237.2" y="71.7">18nF</text>
<text x="257.6" y="71.7">1k</text>
<text x="270.3" y="71.7">18nF</text>
<text x="289.3" y="71.7">1k</text>
<text x="302" y="71.7">18nF</text>
<text x="322.3" y="71.7">1k</text>
<text x="335" y="71.7">18nF</text>
<text x="355.3" y="71.7">1k</text>
<text x="368" y="71.7">18nF</text>
<text x="388.4" y="71.7">1k</text>
<text x="401.1" y="71.7">18nF</text>
<text x="27.7" y="78">1k</text>
<text x="40.4" y="78">18nF</text>
<text x="56.9" y="78">1k</text>
<text x="69.6" y="78">18nF</text>
<text x="86.1" y="78">1k</text>
<text x="98.8" y="78">18nF</text>
<text x="115.3" y="78">1k</text>
<text x="128" y="78">18nF</text>
<text x="144.5" y="78">1k</text>
<text x="157.2" y="78">18nF</text>
<text x="173.7" y="78">1k</text>
<text x="186.4" y="78">18nF</text>
<text x="239.8" y="112.3">V7N</text>
<text x="272.8" y="112.3">V8N</text>
<text x="304.5" y="112.3">V9N</text>
<text x="336.3" y="112.3">V10N</text>
<text x="369.3" y="112.3">V11N</text>
<text x="402.3" y="112.3">V12N</text>
<text x="27.7" y="116.1">68k</text>
<text x="37.8" y="119.9">V7P</text>
<text x="56.9" y="116.1">68k</text>
<text x="67.1" y="119.9">V8P</text>
<text x="86.1" y="116.1">68k</text>
<text x="96.3" y="119.9">V9P</text>
<text x="115.3" y="116.1">68k</text>
<text x="124.2" y="119.9">V10P</text>
<text x="144.5" y="116.1">68k</text>
<text x="153.4" y="119.9">V11P</text>
<text x="173.7" y="116.1">68k</text>
<text x="182.6" y="119.9">V12P</text>
<text x="224.5" y="122.5">1k</text>
<text x="237.2" y="122.5">18nF</text>
<text x="257.6" y="122.5">1k</text>
<text x="270.3" y="122.5">18nF</text>
<text x="289.3" y="122.5">1k</text>
<text x="302" y="122.5">18nF</text>
<text x="322.3" y="122.5">1k</text>
<text x="335" y="122.5">18nF</text>
<text x="355.3" y="122.5">1k</text>
<text x="368" y="122.5">18nF</text>
<text x="388.4" y="122.5">1k</text>
<text x="401.1" y="122.5">18nF</text>
<text x="27.7" y="128.8">1k</text>
<text x="40.4" y="128.8">18nF</text>
<text x="56.9" y="128.8">1k</text>
<text x="69.6" y="128.8">18nF</text>
<text x="86.1" y="128.8">1k</text>
<text x="98.8" y="128.8">18nF</text>
<text x="115.3" y="128.8">1k</text>
<text x="128" y="128.8">18nF</text>
<text x="144.5" y="128.8">1k</text>
<text x="157.2" y="128.8">18nF</text>
<text x="173.7" y="128.8">1k</text>
<text x="186.4" y="128.8">18nF</text>
<text x="27.7" y="166.9">68k</text>
<text x="56.9" y="166.9">68k</text>
<text x="86.1" y="166.9">68k</text>
<text x="115.3" y="166.9">68k</text>
<text x="144.5" y="166.9">68k</text>
<text x="173.7" y="166.9">68k</text>
<text x="238.5" y="163.1">V13N</text>
<text x="271.5" y="163.1">V14N</text>
<text x="303.3" y="163.1">V15N</text>
<text x="336.3" y="163.1">V16N</text>
<text x="369.3" y="163.1">V17N</text>
<text x="402.3" y="163.1">V18N</text>
<text x="36.6" y="170.7">V13P</text>
<text x="65.8" y="170.7">V14P</text>
<text x="95" y="170.7">V15P</text>
<text x="124.2" y="170.7">V16P</text>
<text x="153.4" y="170.7">V17P</text>
<text x="182.6" y="170.7">V18P</text>
<text x="224.5" y="173.3">1k</text>
<text x="237.2" y="173.3">18nF</text>
<text x="257.6" y="173.3">1k</text>
<text x="270.3" y="173.3">18nF</text>
<text x="289.3" y="173.3">1k</text>
<text x="302" y="173.3">18nF</text>
<text x="322.3" y="173.3">1k</text>
<text x="335" y="173.3">18nF</text>
<text x="355.3" y="173.3">1k</text>
<text x="368" y="173.3">18nF</text>
<text x="388.4" y="173.3">1k</text>
<text x="401.1" y="173.3">18nF</text>
<text x="27.7" y="179.6">1k</text>
<text x="40.4" y="179.6">18nF</text>
<text x="56.9" y="179.6">1k</text>
<text x="69.6" y="179.6">18nF</text>
<text x="86.1" y="179.6">1k</text>
<text x="98.8" y="179.6">18nF</text>
<text x="115.3" y="179.6">1k</text>
<text x="128" y="179.6">18nF</text>
<text x="144.5" y="179.6">1k</text>
<text x="157.2" y="179.6">18nF</text>
<text x="173.7" y="179.6">1k</text>
<text x="186.4" y="179.6">18nF</text>
</g>
<g font-size="2.3" fill="#a00000">
<text x="419.3" y="264.4">D</text>
<text x="248.1" y="297.7">4</text>
<text x="318.2" y="297.7">5</text>
<text x="388.3" y="297.7">6</text>
</g>
</svg>
